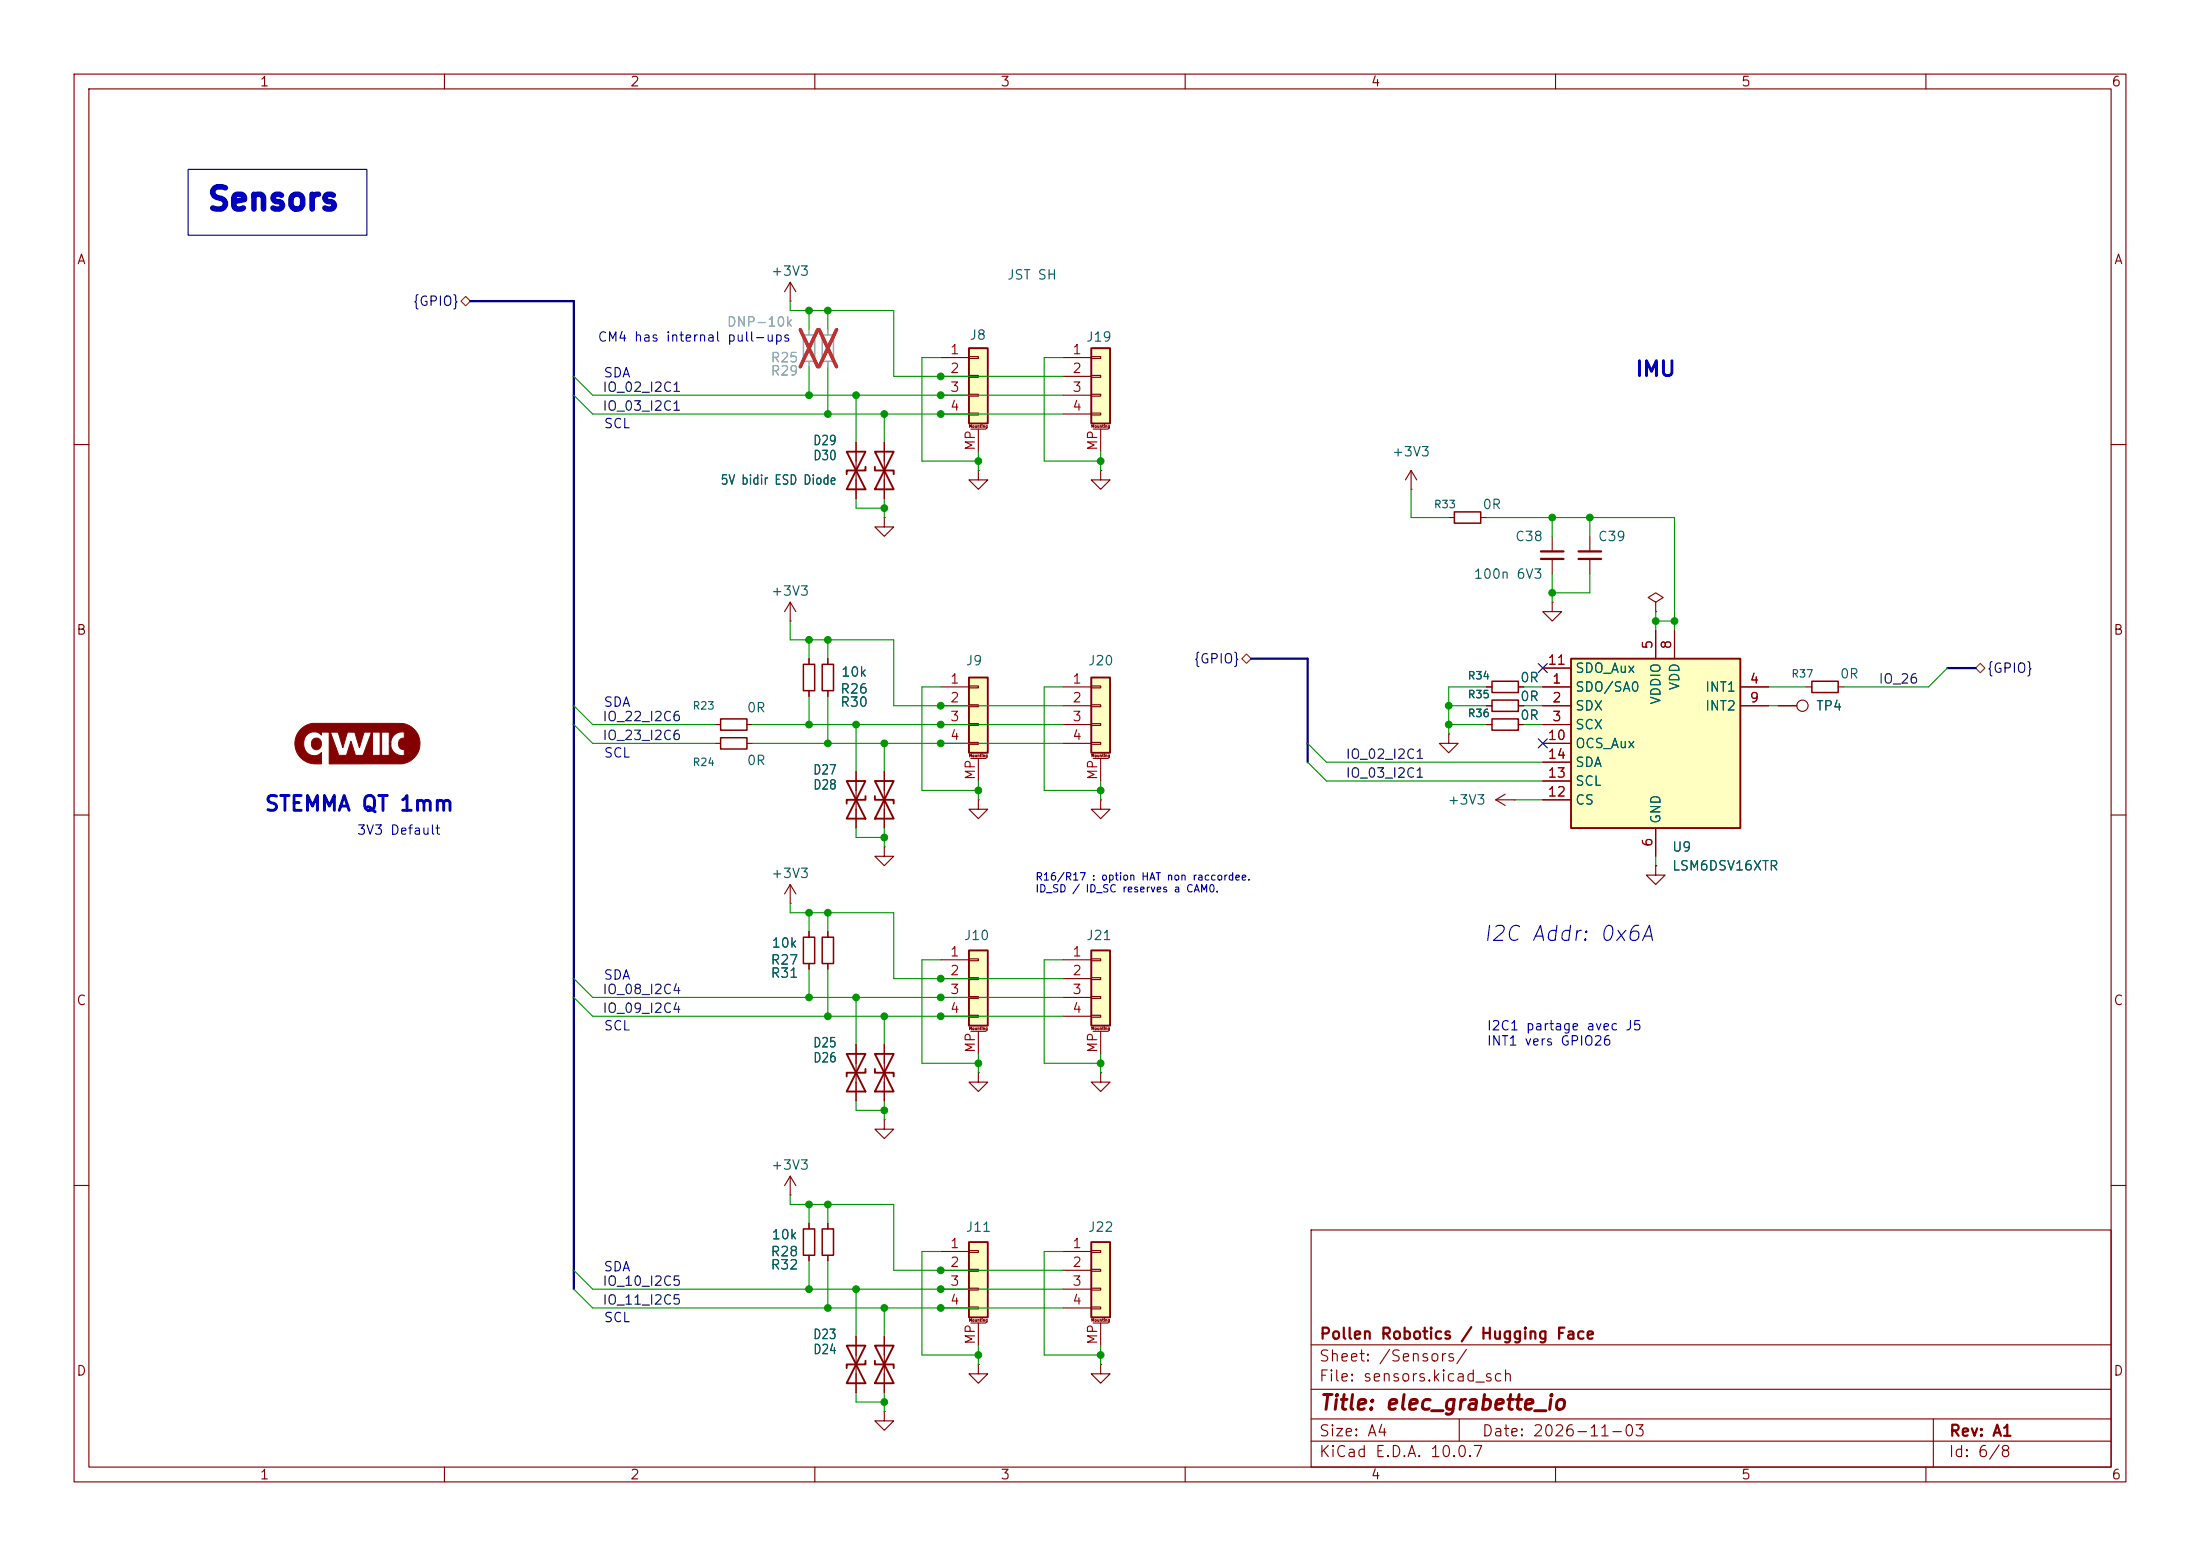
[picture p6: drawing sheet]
<svg xmlns="http://www.w3.org/2000/svg" width="297mm" height="210mm" viewBox="0 0 297 210" stroke-linecap="round" stroke-linejoin="round" font-family="sans-serif">
<g fill="none" stroke="#840000" stroke-width=".15">
<path d="M10 10h277v190h-277zM12 12h273v186h-273zM60 10v2M110 10v2M160 10v2M210 10v2M260 10v2M10 60h2M148.6 63.5v1.3h-1.3l1.3 1.2 1.3-1.2h-1.3M148.6 63.5h.1M285 60h2M10 110h2"/>
<path d="M148.6 108v1.2h-1.3l1.3 1.3 1.3-1.3h-1.3M148.6 108h.1M223.5 116.8v1.3h1.3l-1.3 1.3-1.3-1.3h1.3M223.5 116.8h.1M285 110h2M119.4 141v7.6M10 160h2M177 166h108v32h-108zM285 160h2M60 198v2M110 198v2M160 198v2"/>
<path d="M177 194.5h108M177 191.5h108M177 187.5h108M177 181.5h108M197 191.5v3M210 198v2M260 198v2M261 191.5v6.5"/>
</g>
<path d="M118.1 142.2h2.5l-2.5 5.1h2.5zM118.1 144.3v.5h2.5v.5" fill="none" stroke="#840000" stroke-width=".25"/>
<path d="M147.3 128.3h2.6v10.1h-2.6z" fill="#ffffc2"/>
<path d="M147.3 128.3h2.6v10.1h-2.6z" fill="none" stroke="#840000" stroke-width=".25"/>
<path d="M143.5 129.5h3.8M143.5 132.1h3.8M143.5 134.6h3.8M143.5 137.2h3.8M147.3 129.4h1.3v.3h-1.3zM147.3 132h1.3v.2h-1.3zM147.3 134.5h1.3v.2h-1.3zM147.3 137h1.3v.3h-1.3zM147.6 139.2h2M148.6 139.2v3" fill="none" stroke="#840000" stroke-width=".15"/>
<path d="M147.3 91.4h2.6v10.2h-2.6z" fill="#ffffc2"/>
<path d="M147.3 91.4h2.6v10.2h-2.6zM114.3 142.2l2.5 5.1h-2.5l2.5-5.1zM116.8 144.3v.5h-2.5v.5M114.3 181.6l2.5 5.1h-2.5l2.5-5.1zM116.8 183.6v.6h-2.5v.5M118.1 181.6h2.5l-2.5 5.1h2.5zM118.1 183.6v.6h2.5v.5" fill="none" stroke="#840000" stroke-width=".25"/>
<g fill="none" stroke="#840000" stroke-width=".15">
<path d="M106.7 38.1v2.5M106.7 38.1l-.8 1.3M106.7 38.1l.7 1.3M106.7 40.6h.1M96.5 97.8h.8M100.8 97.8h.8M143.5 92.7h3.8M143.5 95.3h3.8M143.5 97.8h3.8M147.3 92.6h1.3v.2h-1.3zM147.3 95.1h1.3v.3h-1.3zM147.3 97.7h1.3v.2h-1.3z"/>
<path d="M195.6 99.1v1.2h1.2l-1.2 1.3-1.3-1.3h1.3M195.6 99.1h.1M96.5 100.3h.8M100.8 100.3h.8M106.7 119.4v2.5M106.7 119.4l-.8 1.3M106.7 119.4l.7 1.3M143.5 100.3h3.8M147.3 100.2h1.3v.3h-1.3zM147.6 102.4h2M148.6 102.4v3M106.7 121.9h.1"/>
<path d="M109.2 125.7v.8M109.2 130v.8M111.8 125.7v.8M111.8 130v.8M106.7 158.8l-.8 1.2M106.7 158.8l.7 1.2M106.7 158.8v2.5M115.6 141v7.6M119.4 151.1v1.3h1.2l-1.2 1.3-1.3-1.3h1.3M119.4 151.1h.1M106.7 161.3h.1M109.2 165.1v.8"/>
<path d="M109.2 169.4v.8M115.6 180.3v7.7M119.4 190.5v1.3h1.2l-1.2 1.2-1.3-1.2h1.3M119.4 190.5h.1M119.4 180.3v7.7"/>
</g>
<path d="M97.3 99.6h3.5v1.5h-3.5zM97.3 97h3.5v1.6h-3.5zM108.5 126.5h1.5v3.5h-1.5zM111 126.5h1.5v3.5h-1.5zM108.5 165.9h1.5v3.5h-1.5z" fill="none" stroke="#840000" stroke-width=".2"/>
<g fill="#840000" stroke="#840000" stroke-width=".14">
<path d="M42.2 99.8a.76 .76 0 0 1 1.2 .3 .76 .76 0 0 1-.6 1.1 .79 .79 0 0 1-.7-.5 .79 .79 0 0 1 .1-.9z"/>
<path d="M40.7 98.4l.5-.4 .9-.4h12a2.74 2.74 0 0 1 2.6 2.7 2.74 2.74 0 0 1-2.4 2.8h-9.9v-4.3h.2l1.1 3.2h1.1l.6-2 .6 2h4.6v-1.6h.2a1.51 1.51 0 0 0 1.8 1.6v-.8a.76 .76 0 0 1-.8-.8 .76 .76 0 0 1 .8-.8v-.8a1.54 1.54 0 0 0-1.8 1.6h-.2v-1.6h-1.1v3.2h-.2v-3.2h-1v3.2h-1.3l1.1-3.2h-.9l-.7 2.1-.6-2.1h-1l-.6 2.1-.6-1.8a.23 .23 0 0 0-.1-.3 .23 .23 0 0 0-.2 0h-2v.4a1.42 1.42 0 0 0-1.7-.2 1.42 1.42 0 0 0-.7 1.6 1.39 1.39 0 0 0 .9 1.3 1.39 1.39 0 0 0 1.5-.3v1.5a3 3 0 0 1-3.6-2.4 2.72 2.72 0 0 1 .9-2.3z"/>
</g>
<path d="M108.5 45.2h1.5v3.6h-1.5zM111 45.2h1.5v3.6h-1.5z" fill="none" stroke="#a1a1a1" stroke-width=".2"/>
<path d="M109.2 44.5v.7M109.2 48.8v.7M111.8 44.5v.7M111.8 48.8v.7" fill="none" stroke="#a1a1a1" stroke-width=".15"/>
<path d="M108 44.5l2.4 5M110.4 44.5l-2.4 5M110.6 44.5l2.3 5M112.9 44.5l-2.3 5" fill="none" stroke="#e12e31" stroke-width=".46"/>
<path d="M147.3 47h2.6v10.2h-2.6z" fill="#ffffc2"/>
<path d="M147.3 47h2.6v10.2h-2.6z" fill="none" stroke="#840000" stroke-width=".25"/>
<path d="M143.5 48.3h3.8M143.5 50.8h3.8M143.5 53.3h3.8M143.5 55.9h3.8M147.3 48.1h1.3v.3h-1.3zM147.3 50.7h1.3v.2h-1.3zM147.3 53.2h1.3v.3h-1.3zM147.3 55.8h1.3v.2h-1.3zM147.6 57.9h2M148.6 57.9v3.1" fill="none" stroke="#840000" stroke-width=".15"/>
<path d="M130.8 47h2.5v10.2h-2.5z" fill="#ffffc2"/>
<path d="M130.8 47h2.5v10.2h-2.5z" fill="none" stroke="#840000" stroke-width=".25"/>
<path d="M127 48.3h3.8M127 50.8h3.8M127 53.3h3.8M127 55.9h3.8M130.8 48.1h1.3v.3h-1.3zM130.8 50.7h1.3v.2h-1.3zM130.8 53.2h1.3v.3h-1.3zM130.8 55.8h1.3v.2h-1.3zM131.1 57.9h2M132.1 57.9v3.1" fill="none" stroke="#840000" stroke-width=".15"/>
<path d="M212.1 88.9h22.8v22.9h-22.8z" fill="#ffffc2"/>
<path d="M212.1 88.9h22.8v22.9h-22.8z" fill="none" stroke="#840000" stroke-width=".25"/>
<g fill="none" stroke="#840000" stroke-width=".15">
<path d="M208.3 92.7h3.8M208.3 95.3h3.8M208.3 97.8h3.8M208.3 90.2h3.8M223.5 85.1v3.8M226.1 85.1v3.8M234.9 92.7h3.9M234.9 95.3h3.9M208.3 100.3h3.8M208.3 108h3.8M208.3 105.4h3.8M208.3 102.9h3.8"/>
<path d="M223.5 111.8v3.8"/>
</g>
<path d="M130.8 91.4h2.5v10.2h-2.5z" fill="#ffffc2"/>
<path d="M118.1 61h2.5l-2.5 5h2.5zM118.1 63v.5h2.5v.5M130.8 91.4h2.5v10.2h-2.5zM114.3 105.4l2.5 5.1h-2.5l2.5-5.1zM116.8 107.4v.6h-2.5v.5M118.1 105.4h2.5l-2.5 5.1h2.5zM118.1 107.4v.6h2.5v.5" fill="none" stroke="#840000" stroke-width=".25"/>
<g fill="none" stroke="#840000" stroke-width=".15">
<path d="M119.4 59.7v7.6M119.4 69.9v1.2h1.2l-1.2 1.3-1.3-1.3h1.3M119.4 69.9h.1M132.1 63.5v1.3h-1.3l1.3 1.2 1.2-1.2h-1.2M132.1 63.5h.1M111.8 88.9v.8M111.8 93.2v.8M127 92.7h3.8M127 95.3h3.8M127 97.8h3.8M130.8 92.6h1.3v.2h-1.3zM130.8 95.1h1.3v.3h-1.3z"/>
<path d="M130.8 97.7h1.3v.2h-1.3zM115.6 104.1v7.7M119.4 104.1v7.7M127 100.3h3.8M130.8 100.2h1.3v.3h-1.3zM131.1 102.4h2M132.1 108v1.2h-1.3l1.3 1.3 1.2-1.3h-1.2M132.1 108h.1M132.1 102.4v3"/>
</g>
<path d="M111 89.7h1.5v3.5h-1.5z" fill="none" stroke="#840000" stroke-width=".2"/>
<path d="M130.8 128.3h2.5v10.1h-2.5z" fill="#ffffc2"/>
<path d="M114.3 61l2.5 5h-2.5l2.5-5zM116.8 63v.5h-2.5v.5M130.8 128.3h2.5v10.1h-2.5z" fill="none" stroke="#840000" stroke-width=".25"/>
<g fill="none" stroke="#840000" stroke-width=".15">
<path d="M115.6 59.7v7.6M190.5 66h.1M190.5 63.5l-.8 1.3M190.5 63.5l.8 1.3M190.5 63.5v2.5M195.6 69.9h.7M199.9 69.9h.8M209.5 72.4v2M209.5 75.4v2.1M214.6 72.4v2M214.6 75.4v2.1M109.2 88.9v.8"/>
<path d="M109.2 93.2v.8M200.7 92.7h.7M200.7 95.3h.7M200.7 97.8h.7M205 92.7h.7M205 95.3h.7M205 97.8h.7M209.5 81.3v1.3h1.3l-1.3 1.2-1.2-1.2h1.2M209.5 81.3h.1M223.5 81.3l1-.7-1-.6-1 .6 1 .7v1.3M223.5 82.6h.1M240 95.3h2.6"/>
<path d="M243.8 92.7h.8M248.2 92.7h.7M119.4 114.3v1.3h1.2l-1.2 1.2-1.3-1.2h1.3M119.4 114.3h.1M201.9 108l1.3 .7M201.9 108h2.6M203.2 107.2l-1.3 .8M204.5 108h.1M127 129.5h3.8M127 132.1h3.8M127 134.6h3.8M127 137.2h3.8"/>
<path d="M130.8 129.4h1.3v.3h-1.3zM130.8 132h1.3v.2h-1.3zM130.8 134.5h1.3v.2h-1.3zM130.8 137h1.3v.3h-1.3zM131.1 139.2h2M132.1 139.2v3M132.1 144.8v1.3h-1.3l1.3 1.2 1.2-1.2h-1.2M132.1 144.8h.1M148.6 144.8v1.3h-1.3l1.3 1.2 1.3-1.2h-1.3M148.6 144.8h.1M111.8 165.1v.8M111.8 169.4v.8"/>
<circle cx="243.3" cy="95.2" r=".76"/>
</g>
<path d="M196.3 69.1h3.6v1.5h-3.6zM108.5 89.7h1.5v3.5h-1.5zM201.4 94.5h3.6v1.5h-3.6zM201.4 91.9h3.6v1.6h-3.6zM201.4 97h3.6v1.6h-3.6zM244.6 91.9h3.6v1.6h-3.6zM111 165.9h1.5v3.5h-1.5z" fill="none" stroke="#840000" stroke-width=".2"/>
<path d="M208 74.4h3.1M208 75.4h3.1M213.1 74.4h3.1M213.1 75.4h3.1" fill="none" stroke="#840000" stroke-width=".3"/>
<path d="M130.8 167.6h2.5v10.2h-2.5z" fill="#ffffc2"/>
<path d="M130.8 167.6h2.5v10.2h-2.5z" fill="none" stroke="#840000" stroke-width=".25"/>
<path d="M127 168.9h3.8M127 171.5h3.8M127 174h3.8M127 176.5h3.8M130.8 168.8h1.3v.2h-1.3zM130.8 171.3h1.3v.3h-1.3zM130.8 173.9h1.3v.2h-1.3zM130.8 176.4h1.3v.3h-1.3zM131.1 178.6h2M132.1 178.6v3M132.1 184.2v1.2h-1.3l1.3 1.3 1.2-1.3h-1.2M132.1 184.2h.1" fill="none" stroke="#840000" stroke-width=".15"/>
<path d="M147.3 167.6h2.6v10.2h-2.6z" fill="#ffffc2"/>
<path d="M147.3 167.6h2.6v10.2h-2.6z" fill="none" stroke="#840000" stroke-width=".25"/>
<g fill="none" stroke="#840000" stroke-width=".15">
<path d="M115.6 59.7v2.5M119.4 59.7v2.5M115.6 64.8v2.5M119.4 64.8v2.5M106.7 83.8h.1M106.7 81.3l-.8 1.3M106.7 81.3l.7 1.3M106.7 81.3v2.5M109.2 88.9v.8M109.2 93.2v.8M111.8 88.9v.8M111.8 93.2v.8"/>
<path d="M200.7 97.8h.7M200.7 92.7h.7M200.7 95.3h.7M205 97.8h.7M205 92.7h.7M205 95.3h.7M208.3 97.8h3.8M208.3 92.7h3.8M208.3 95.3h3.8M208.3 90.2h3.8M223.5 85.1v3.8M226.1 85.1v3.8"/>
<path d="M234.9 92.7h3.9M234.9 95.3h3.9M240 95.3h2.6M115.6 104.1v2.6M115.6 109.2v2.6M119.4 104.1v2.6M119.4 109.2v2.6M208.3 100.3h3.8M208.3 108h3.8M208.3 105.4h3.8M208.3 102.9h3.8M223.5 116.8h.1"/>
<path d="M223.5 111.8v3.8M109.2 125.7v.8M109.2 130v.8M111.8 125.7v.8M111.8 130v.8M115.6 141v2.5M115.6 146.1v2.5M119.4 141v2.5M119.4 146.1v2.5M109.2 165.1v.8M109.2 169.4v.8M111.8 165.1v.8"/>
<path d="M111.8 169.4v.8M143.5 168.9h3.8M143.5 171.5h3.8M143.5 174h3.8M143.5 176.5h3.8M147.3 168.8h1.3v.2h-1.3zM147.3 171.3h1.3v.3h-1.3zM147.3 173.9h1.3v.2h-1.3zM147.3 176.4h1.3v.3h-1.3zM147.6 178.6h2M148.6 178.6v3M115.6 180.3v2.6"/>
<path d="M115.6 185.4v2.6M119.4 180.3v2.6M119.4 185.4v2.6M148.6 184.2v1.2h-1.3l1.3 1.3 1.3-1.3h-1.3M148.6 184.2h.1"/>
</g>
<path d="M62.2 40.6l.7-.6 .6 .6-.6 .7zM167.6 88.9l.7-.6 .6 .6-.6 .6zM266.7 90.2l.6-.7 .7 .7-.7 .6z" fill="none" stroke="#725600" stroke-width=".15"/>
<path d="M63.5 40.6h14v133.4M168.9 88.9h7.6v14M262.9 90.2h3.8" fill="none" stroke="#000084" stroke-width=".3"/>
<g fill="none" stroke="#009600" stroke-width=".15">
<path d="M77.5 53.3l2.5 2.6h63.5M77.5 50.8l2.5 2.5h63.5M106.7 40.6v1.3h13.9v8.9h22.9M109.2 41.9v2.6M109.2 49.5v3.8M111.8 41.9v2.6M111.8 49.5v6.4M115.6 53.3v6.4M119.4 55.9v3.8M127 48.3h-2.5v13.9h7.6M143.5 48.3h-2.5v13.9h7.6M115.6 67.3v1.3h3.8"/>
<path d="M119.4 67.3v2.6M132.1 61v2.5M148.6 61v2.5M190.5 66v3.9h5.1M200.7 69.9h25.4v15.2M209.5 69.9v2.5M209.5 77.5v3.8M214.6 77.5v2.5h-5.1M214.6 69.9v2.5M77.5 95.3l2.5 2.5h16.5M77.5 97.8l2.5 2.5h16.5M101.6 97.8h41.9"/>
<path d="M106.7 83.8v2.6h13.9v8.9h22.9M109.2 86.4v2.5M109.2 94v3.8M111.8 86.4v2.5M111.8 94v6.3M115.6 97.8v6.3M127 92.7h-2.5v14h7.6M143.5 92.7h-2.5v14h7.6M195.6 95.3h5.1M195.6 97.8h5.1M200.7 92.7h-5.1v6.4M205.7 92.7h2.6"/>
<path d="M205.7 95.3h2.6M205.7 97.8h2.6M223.5 82.6v2.5M223.5 83.8h2.6M238.8 92.7h5M238.8 95.3h1.2M262.9 90.2l-2.6 2.5h-11.4M101.6 100.3h41.9M115.6 111.8v1.2h3.8M119.4 100.3v3.8M119.4 111.8v2.5M132.1 105.4v2.6"/>
<path d="M148.6 105.4v2.6M176.5 102.9l2.6 2.5h29.2M176.5 100.3l2.6 2.6h29.2M204.5 108h3.8M223.5 115.6v1.2M77.5 134.6l2.5 2.6h63.5M77.5 132.1l2.5 2.5h63.5M106.7 121.9v1.3h13.9v8.9h22.9M109.2 123.2v2.5M109.2 130.8v3.8M111.8 123.2v2.5M111.8 130.8v6.4"/>
<path d="M115.6 134.6v6.4M119.4 137.2v3.8M127 129.5h-2.5v14h7.6M143.5 129.5h-2.5v14h7.6M115.6 148.6v1.3h3.8M119.4 148.6v2.5M132.1 142.2v2.6M148.6 142.2v2.6M77.5 171.5l2.5 2.5h63.5M77.5 174l2.5 2.5h63.5M106.7 161.3v1.3h13.9v8.9h22.9M109.2 162.6v2.5"/>
<path d="M109.2 170.2v3.8M111.8 162.6v2.5M111.8 170.2v6.3M115.6 174v6.3M119.4 176.5v3.8M127 168.9h-2.5v14h7.6M143.5 168.9h-2.5v14h7.6M115.6 188v1.2h3.8M119.4 188v2.5M132.1 181.6v2.6M148.6 181.6v2.6"/>
</g>
<path d="M207.7 89.6l1.2 1.2M207.7 99.7l1.2 1.2M208.9 89.6l-1.2 1.2M208.9 99.7l-1.2 1.2" fill="none" stroke="#000084" stroke-width=".15"/>
<path d="M25.4 22.9h24.1v8.9h-24.1z" fill="none" stroke="#0000c2" stroke-width=".15"/>
<path d="M109.2 44.5v.7M109.2 48.8v.7M111.8 44.5v.7M111.8 48.8v.7" fill="none" stroke="#a1a1a1" stroke-width=".15"/>
<path d="M108 44.5l2.4 5M110.4 44.5l-2.4 5M110.6 44.5l2.3 5M112.9 44.5l-2.3 5" fill="none" stroke="#e12e31" stroke-width=".46"/>
<g fill="#009600" stroke="#009600" stroke-width=".14">
<circle cx="148.6" cy="182.9" r=".46"/>
<circle cx="127" cy="134.6" r=".46"/>
<circle cx="127" cy="132.1" r=".46"/>
<circle cx="127" cy="137.2" r=".46"/>
<circle cx="127" cy="174" r=".46"/>
<circle cx="109.2" cy="86.4" r=".46"/>
<circle cx="111.8" cy="86.4" r=".46"/>
<circle cx="127" cy="50.8" r=".46"/>
<circle cx="127" cy="55.9" r=".46"/>
<circle cx="127" cy="53.3" r=".46"/>
<circle cx="109.2" cy="97.8" r=".46"/>
<circle cx="111.8" cy="100.3" r=".46"/>
<circle cx="119.4" cy="55.9" r=".46"/>
<circle cx="109.2" cy="53.3" r=".46"/>
<circle cx="111.8" cy="55.9" r=".46"/>
<circle cx="119.4" cy="68.6" r=".46"/>
<circle cx="132.1" cy="62.2" r=".46"/>
<circle cx="115.6" cy="53.3" r=".46"/>
<circle cx="109.2" cy="41.9" r=".46"/>
<circle cx="111.8" cy="41.9" r=".46"/>
<circle cx="111.8" cy="162.6" r=".46"/>
<circle cx="115.6" cy="134.6" r=".46"/>
<circle cx="119.4" cy="149.9" r=".46"/>
<circle cx="109.2" cy="123.2" r=".46"/>
<circle cx="109.2" cy="174" r=".46"/>
<circle cx="109.2" cy="162.6" r=".46"/>
<circle cx="127" cy="171.5" r=".46"/>
<circle cx="111.8" cy="176.5" r=".46"/>
<circle cx="127" cy="176.5" r=".46"/>
<circle cx="119.4" cy="176.5" r=".46"/>
<circle cx="132.1" cy="182.9" r=".46"/>
<circle cx="115.6" cy="174" r=".46"/>
<circle cx="119.4" cy="189.2" r=".46"/>
<circle cx="148.6" cy="143.5" r=".46"/>
<circle cx="148.6" cy="106.7" r=".46"/>
<circle cx="209.5" cy="69.9" r=".46"/>
<circle cx="148.6" cy="62.2" r=".46"/>
<circle cx="214.6" cy="69.9" r=".46"/>
<circle cx="195.6" cy="95.3" r=".46"/>
<circle cx="209.5" cy="80" r=".46"/>
<circle cx="223.5" cy="83.8" r=".46"/>
<circle cx="226.1" cy="83.8" r=".46"/>
<circle cx="195.6" cy="97.8" r=".46"/>
<circle cx="111.8" cy="137.2" r=".46"/>
<circle cx="119.4" cy="137.2" r=".46"/>
<circle cx="109.2" cy="134.6" r=".46"/>
<circle cx="111.8" cy="123.2" r=".46"/>
<circle cx="119.4" cy="113" r=".46"/>
<circle cx="132.1" cy="143.5" r=".46"/>
<circle cx="127" cy="97.8" r=".46"/>
<circle cx="127" cy="95.3" r=".46"/>
<circle cx="127" cy="100.3" r=".46"/>
<circle cx="132.1" cy="106.7" r=".46"/>
<circle cx="119.4" cy="100.3" r=".46"/>
<circle cx="115.6" cy="97.8" r=".46"/>
</g>
<text font-size="3" fill="#0000c2" x="27.8" y="29.1">Sensors</text>
<g font-size="2" fill="#0000c2">
<text x="220.7" y="51.3">IMU</text>
<text x="35.6" y="110">STEMMA QT 1mm</text>
<text x="200.1" y="127.5">I2C Addr: 0x6A</text>
</g>
<text font-size="2" fill="#840000" x="178" y="190.8">Title: elec_grabette_io</text>
<g font-size="1.5" fill="#840000">
<text x="178" y="184.1">Sheet: /Sensors/</text>
<text x="178" y="181.1">Pollen Robotics / Hugging Face</text>
<text x="178" y="186.8">File: sensors.kicad_sch</text>
<text x="178" y="197">KiCad E.D.A. 10.0.7</text>
<text x="178" y="194.2">Size: A4</text>
<text x="200" y="194.2">Date: 2026-11-03</text>
<text x="263" y="197">Id: 6/8</text>
<text x="263" y="194.2">Rev: A1</text>
</g>
<g font-size="1.3" fill="#840000">
<text x="35" y="12">1</text>
<text x="85" y="12">2</text>
<text x="135" y="12">3</text>
<text x="185" y="12">4</text>
<text x="235" y="12">5</text>
<text x="285" y="12">6</text>
<text x="10.3" y="36">A</text>
<text x="285.3" y="36">A</text>
<text x="10.2" y="86">B</text>
<text x="285.2" y="86">B</text>
<text x="10.2" y="136">C</text>
<text x="285.2" y="136">C</text>
<text x="10.2" y="186">D</text>
<text x="285.2" y="186">D</text>
<text x="35" y="200">1</text>
<text x="85" y="200">2</text>
<text x="135" y="200">3</text>
<text x="185" y="200">4</text>
<text x="235" y="200">5</text>
<text x="285" y="200">6</text>
</g>
<g font-size="1.3" fill="#000084">
<text x="55.6" y="41.6">{GPIO}</text>
<text x="161.1" y="89.9">{GPIO}</text>
<text x="268.1" y="91.1">{GPIO}</text>
</g>
<g font-size="1.3" fill="#006464">
<text x="104" y="37.5">+3V3</text>
<text x="135.9" y="38">JST SH</text>
<text x="130.8" y="46.2">J8</text>
<text x="146.5" y="46.4">J19</text>
<text x="97.2" y="65.7">5V bidir ESD Diode</text>
<text x="109.7" y="60.4">D29</text>
<text x="109.7" y="62.4">D30</text>
<text x="187.8" y="61.9">+3V3</text>
<text x="200.1" y="69">0R</text>
<text x="204.5" y="73.4">C38</text>
<text x="215.6" y="73.4">C39</text>
<text x="104" y="80.7">+3V3</text>
<text x="198.9" y="78.4">100n 6V3</text>
<text x="113.3" y="95.7">R30</text>
<text x="113.3" y="93.9">R26</text>
<text x="113.5" y="91.6">10k</text>
<text x="130.3" y="90.1">J9</text>
<text x="146.8" y="90.1">J20</text>
<text x="205.1" y="94.9">0R</text>
<text x="205.1" y="92.4">0R</text>
<text x="212.6" y="93.7">SDO/SA0</text>
<text x="212.6" y="91.1">SDO_Aux</text>
<text x="224.5" y="95.2" transform="rotate(-90 224.5 95.2)">VDDIO</text>
<text x="227" y="93.3" transform="rotate(-90 227 93.3)">VDD</text>
<text x="230.1" y="93.7">INT1</text>
<text x="248.3" y="91.9">0R</text>
<text x="100.7" y="96.5">0R</text>
<text x="205.1" y="97.5">0R</text>
<text x="212.6" y="96.2">SDX</text>
<text x="212.6" y="98.8">SCX</text>
<text x="212.6" y="101.3">OCS_Aux</text>
<text x="230.1" y="96.2">INT2</text>
<text x="245.1" y="96.2">TP4</text>
<text x="100.7" y="103.6">0R</text>
<text x="109.7" y="104.8">D27</text>
<text x="109.7" y="106.9">D28</text>
<text x="212.6" y="106.4">SCL</text>
<text x="212.6" y="103.8">SDA</text>
<text x="195.3" y="108.9">+3V3</text>
<text x="212.6" y="108.9">CS</text>
<text x="224.5" y="111.3" transform="rotate(-90 224.5 111.3)">GND</text>
<text x="104" y="118.8">+3V3</text>
<text x="225.6" y="115.3">U9</text>
<text x="225.6" y="117.8">LSM6DSV16XTR</text>
<text x="103.9" y="130.5">R27</text>
<text x="104.1" y="128.2">10k</text>
<text x="130" y="127.2">J10</text>
<text x="146.5" y="127.2">J21</text>
<text x="103.9" y="132.3">R31</text>
<text x="109.7" y="141.7">D25</text>
<text x="109.7" y="143.7">D26</text>
<text x="104" y="158.2">+3V3</text>
<text x="104.1" y="167.6">10k</text>
<text x="130.3" y="166.6">J11</text>
<text x="146.8" y="166.6">J22</text>
<text x="103.9" y="169.9">R28</text>
<text x="103.9" y="171.7">R32</text>
<text x="109.7" y="181">D23</text>
<text x="109.7" y="183.1">D24</text>
</g>
<g font-size="1.3" fill="#0000c2">
<text x="80.6" y="46.4">CM4 has internal pull-ups</text>
<text x="81.4" y="51.3">SDA</text>
<text x="81.4" y="58.1">SCL</text>
<text x="81.4" y="95.7">SDA</text>
<text x="81.4" y="102.6">SCL</text>
<text x="48.1" y="113">3V3 Default</text>
<text x="81.4" y="132.5">SDA</text>
<text x="81.4" y="139.4">SCL</text>
<text x="200.6" y="139.4">I2C1 partage avec J5</text>
<text x="200.6" y="141.4">INT1 vers GPIO26</text>
<text x="81.4" y="171.9">SDA</text>
<text x="81.4" y="178.8">SCL</text>
</g>
<g font-size="1.3" fill="#989898">
<text x="98" y="44.4">DNP-10k</text>
<text x="103.9" y="49.2">R25</text>
<text x="103.9" y="51">R29</text>
</g>
<g font-size="1.3" fill="#0f0f0f">
<text x="81.3" y="53.2">IO_02_I2C1</text>
<text x="81.3" y="55.8">IO_03_I2C1</text>
<text x="253.5" y="92.6">IO_26</text>
<text x="81.3" y="97.7">IO_22_I2C6</text>
<text x="81.3" y="100.2">IO_23_I2C6</text>
<text x="181.6" y="105.3">IO_03_I2C1</text>
<text x="181.6" y="102.7">IO_02_I2C1</text>
<text x="81.3" y="137">IO_09_I2C4</text>
<text x="81.3" y="134.5">IO_08_I2C4</text>
<text x="81.3" y="173.9">IO_10_I2C5</text>
<text x="81.3" y="176.4">IO_11_I2C5</text>
</g>
<g font-size="1.3" fill="#a90000">
<text x="128.2" y="48.1">1</text>
<text x="128.2" y="50.7">2</text>
<text x="128.2" y="53.2">3</text>
<text x="144.7" y="48.1">1</text>
<text x="144.7" y="50.7">2</text>
<text x="144.7" y="53.2">3</text>
<text x="128.2" y="55.7">4</text>
<text x="144.7" y="55.7">4</text>
<text x="131.9" y="60.9" transform="rotate(-90 131.9 60.9)">MP</text>
<text x="148.5" y="60.9" transform="rotate(-90 148.5 60.9)">MP</text>
<text x="223.4" y="87.7" transform="rotate(-90 223.4 87.7)">5</text>
<text x="225.9" y="87.7" transform="rotate(-90 225.9 87.7)">8</text>
<text x="128.2" y="92.6">1</text>
<text x="128.2" y="95.1">2</text>
<text x="144.7" y="92.6">1</text>
<text x="144.7" y="95.1">2</text>
<text x="208.8" y="90">11</text>
<text x="209.5" y="92.6">1</text>
<text x="209.5" y="95.1">2</text>
<text x="236.1" y="92.6">4</text>
<text x="236.1" y="95.1">9</text>
<text x="128.2" y="97.7">3</text>
<text x="128.2" y="100.2">4</text>
<text x="144.7" y="97.7">3</text>
<text x="144.7" y="100.2">4</text>
<text x="208.8" y="100.2">10</text>
<text x="209.5" y="97.7">3</text>
<text x="131.9" y="105.4" transform="rotate(-90 131.9 105.4)">MP</text>
<text x="148.5" y="105.4" transform="rotate(-90 148.5 105.4)">MP</text>
<text x="208.8" y="107.8">12</text>
<text x="208.8" y="105.3">13</text>
<text x="208.8" y="102.7">14</text>
<text x="223.4" y="114.4" transform="rotate(-90 223.4 114.4)">6</text>
<text x="128.2" y="129.4">1</text>
<text x="128.2" y="131.9">2</text>
<text x="144.7" y="129.4">1</text>
<text x="144.7" y="131.9">2</text>
<text x="128.2" y="134.5">3</text>
<text x="128.2" y="137">4</text>
<text x="144.7" y="134.5">3</text>
<text x="144.7" y="137">4</text>
<text x="131.9" y="142.2" transform="rotate(-90 131.9 142.2)">MP</text>
<text x="148.5" y="142.2" transform="rotate(-90 148.5 142.2)">MP</text>
<text x="128.2" y="168.8">1</text>
<text x="128.2" y="171.3">2</text>
<text x="128.2" y="173.9">3</text>
<text x="144.7" y="168.8">1</text>
<text x="144.7" y="171.3">2</text>
<text x="144.7" y="173.9">3</text>
<text x="128.2" y="176.4">4</text>
<text x="144.7" y="176.4">4</text>
<text x="131.9" y="181.6" transform="rotate(-90 131.9 181.6)">MP</text>
<text x="148.5" y="181.6" transform="rotate(-90 148.5 181.6)">MP</text>
</g>
<g font-size="1" fill="#006464">
<text x="193.5" y="68.8">R33</text>
<text x="198.1" y="94.5">R35</text>
<text x="198.1" y="92">R34</text>
<text x="241.8" y="91.7">R37</text>
<text x="93.4" y="96">R23</text>
<text x="198.1" y="97">R36</text>
<text x="93.4" y="103.6">R24</text>
</g>
<g font-size="1" fill="#0000c2">
<text x="139.7" y="119.1">R16/R17 : option HAT non raccordee.</text>
<text x="139.7" y="120.7">ID_SD / ID_SC reserves a CAM0.</text>
</g>
<g font-size=".4" fill="#840000">
<text x="130.8" y="57.8">Mounting</text>
<text x="147.3" y="57.8">Mounting</text>
<text x="130.8" y="102.3">Mounting</text>
<text x="147.3" y="102.3">Mounting</text>
<text x="130.8" y="139.1">Mounting</text>
<text x="147.3" y="139.1">Mounting</text>
<text x="130.8" y="178.5">Mounting</text>
<text x="147.3" y="178.5">Mounting</text>
</g>
</svg>
